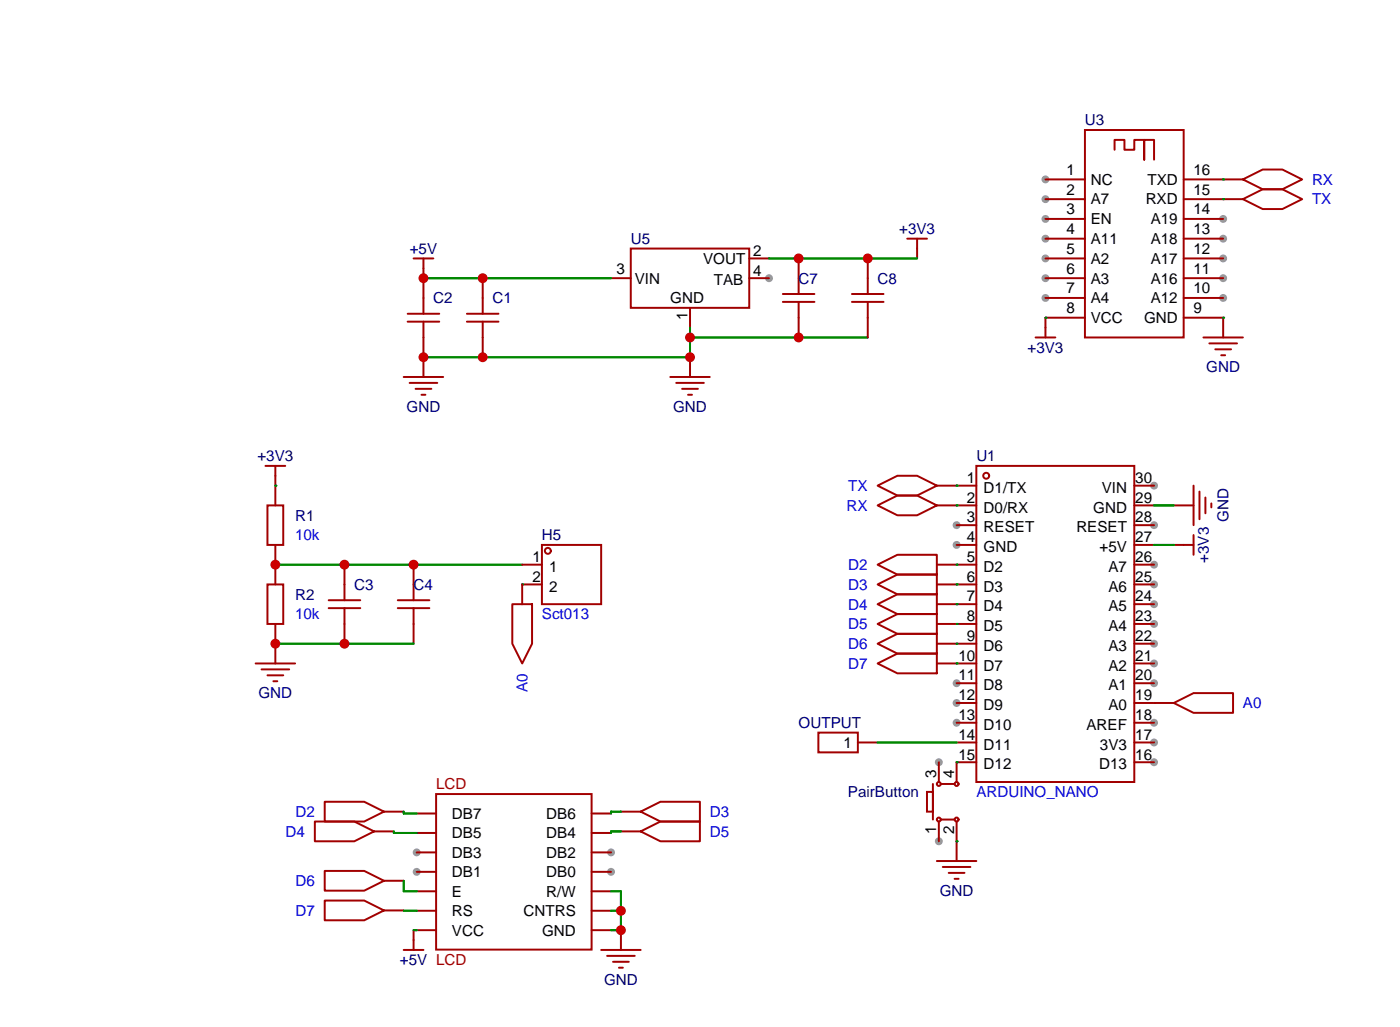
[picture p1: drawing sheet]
<svg xmlns="http://www.w3.org/2000/svg" width="180mm" height="132mm" viewBox="0 0 180 132" stroke-linecap="round" stroke-linejoin="round" font-family="sans-serif">
<g fill="#999">
<circle cx="123" cy="67.5" r=".51"/>
<circle cx="123" cy="70.1" r=".51"/>
<circle cx="123" cy="87.8" r=".51"/>
<circle cx="123" cy="90.4" r=".51"/>
<circle cx="123" cy="92.9" r=".51"/>
<circle cx="148.4" cy="98" r=".51"/>
<circle cx="148.4" cy="95.5" r=".51"/>
<circle cx="148.4" cy="92.9" r=".51"/>
<circle cx="148.4" cy="87.8" r=".51"/>
<circle cx="148.4" cy="85.3" r=".51"/>
<circle cx="148.4" cy="82.8" r=".51"/>
<circle cx="148.4" cy="80.2" r=".51"/>
<circle cx="148.4" cy="77.7" r=".51"/>
<circle cx="148.4" cy="75.1" r=".51"/>
<circle cx="148.4" cy="72.6" r=".51"/>
<circle cx="148.4" cy="67.5" r=".51"/>
<circle cx="148.4" cy="62.4" r=".51"/>
<circle cx="157.3" cy="38.3" r=".51"/>
<circle cx="157.3" cy="35.8" r=".51"/>
<circle cx="157.3" cy="33.2" r=".51"/>
<circle cx="157.3" cy="30.7" r=".51"/>
<circle cx="157.3" cy="28.1" r=".51"/>
<circle cx="134.5" cy="38.3" r=".51"/>
<circle cx="134.5" cy="35.8" r=".51"/>
<circle cx="134.5" cy="33.2" r=".51"/>
<circle cx="134.5" cy="30.7" r=".51"/>
<circle cx="134.5" cy="28.1" r=".51"/>
<circle cx="134.5" cy="25.6" r=".51"/>
<circle cx="134.5" cy="23.1" r=".51"/>
<circle cx="98.9" cy="35.8" r=".51"/>
<circle cx="120.8" cy="98" r=".51"/>
<circle cx="120.8" cy="108.2" r=".51"/>
<circle cx="78.6" cy="112.1" r=".51"/>
<circle cx="53.6" cy="112.1" r=".51"/>
<circle cx="78.6" cy="109.6" r=".51"/>
<circle cx="53.6" cy="109.6" r=".51"/>
</g>
<g fill="none" stroke="#a10000" stroke-width=".25">
<path d="M139.6 16.7h12.7v26.7h-12.7zM143.4 19.3v-1.3h1.2v1.3h1.3v-1.3h1.3v2.5v-2.5h1.2v2.5M53.2 33.2h2.5M54.5 33.2v7.1M62.1 35.8v4.5M78.6 35.8h2.5M81.1 32h15.3v7.6h-15.3zM88.8 39.6v2.5M96.4 35.8h2.5M96.4 33.2h2.5M100.7 37.8h4.1M100.7 38.8h4.1"/>
<path d="M102.7 33.2v4.6M102.7 38.8v4.6M109.6 37.8h4.1M109.6 38.8h4.1M111.6 33.2v4.6M111.6 38.8v4.6M116.7 30.7h2.5M118 30.7v2.5M134.5 38.3h5.1M134.5 35.8h5.1M134.5 33.2h5.1M134.5 30.7h5.1"/>
<path d="M134.5 28.1h5.1M134.5 25.6h5.1M134.5 23.1h5.1M152.3 38.3h5M152.3 35.8h5M152.3 33.2h5M152.3 30.7h5M152.3 28.1h5M152.3 25.6h7.6M152.3 23.1h7.6M159.9 23.1l2.5-1.3h2.6l2.5 1.3-2.5 1.2h-2.6zM159.9 25.6l2.5-1.3h2.6l2.5 1.3-2.5 1.3h-2.6z"/>
<path d="M34.1 59.9h2.6M35.4 59.9v5.1M51.9 48.5h5.1M52.4 40.3h4.1M52.4 41.4h4.1M52.7 49.2h3.5M53.5 50h2M54.2 50.8h.5M54.5 41.4v7.1M60.1 40.3h4M60.1 41.4h4M62.1 41.4v4.5"/>
<path d="M86.2 48.5h5.1M87 49.2h3.5M87.7 50h2.1M88.5 50.8h.5M88.8 45.9v2.6M125.6 59.9h20.3v40.6h-20.3zM133.2 43.4h2.5M139.6 40.8h-5.1v2.6M152.3 40.8h5v2.6M154.8 43.4h5.1M155.6 44.1h3.5M156.3 44.9h2.1"/>
<path d="M157.1 45.7h.5M34.4 65h2v5.1h-2zM34.4 75.1h2v5.1h-2zM35.4 70.1v5M42.3 77.2h4M42.3 78.2h4M44.3 72.6v4.6M44.3 78.2v4.6M51.2 77.2h4M51.2 78.2h4M53.2 72.6v4.6M53.2 78.2v4.6"/>
<path d="M65.9 77.7h2.5v5.1l-1.2 2.5-1.3-2.5zM67.2 72.6h2.5M69.7 70.1h7.6v7.6h-7.6zM69.7 75.1h-2.5v2.6M112.9 65l2.5-1.3h2.6l2.5 1.3-2.5 1.2h-2.6zM112.9 62.4l2.5-1.2h2.6l2.5 1.2-2.5 1.3h-2.6zM112.9 72.6l2.5-1.3h5.1v2.6h-5.1zM112.9 75.1l2.5-1.2h5.1v2.5h-5.1zM112.9 77.7l2.5-1.3h5.1v2.5h-5.1zM120.5 62.4h5.1M120.5 65h5.1M120.5 72.6h5.1"/>
<path d="M120.5 75.1h5.1M120.5 77.7h5.1M123 67.5h2.6M123 70.1h2.6M145.9 62.4h2.5M145.9 65h2.5M145.9 67.5h2.5M145.9 70.1h2.5M145.9 72.6h2.5M145.9 75.1h2.5M145.9 77.7h2.5M151 65h2.5"/>
<path d="M151 70.1h2.5M153.5 62.4v5.1M153.5 68.8v2.5M154.3 63.2v3.6M155.1 64v2M155.8 64.7v.5M32.9 85.3h5.1M33.6 86.1h3.6M34.4 86.8h2M35.2 87.6h.5M35.4 80.2v5.1M105.3 94.2h5v2.5h-5z"/>
<path d="M110.3 95.5h2.6M112.9 80.2l2.5-1.3h5.1v2.6h-5.1zM112.9 82.8l2.5-1.3h5.1v2.5h-5.1zM112.9 85.3l2.5-1.3h5.1v2.6h-5.1zM120.5 80.2h5.1M120.5 82.8h5.1M120.5 85.3h5.1M120.8 98v2.5M123 87.8h2.6M123 90.4h2.6M123 92.9h2.6M123 95.5h2.6"/>
<path d="M125.6 98h-2.6v2.5M145.9 80.2h2.5M145.9 82.8h2.5M145.9 85.3h2.5M145.9 87.8h2.5M145.9 90.4h5.1M145.9 92.9h2.5M145.9 95.5h2.5M145.9 98h2.5M151 90.4l2.5-1.3h5.1v2.5h-5.1zM40.5 105.6h5.1l2.5 1.3-2.5 1.3h-5.1zM41.8 103.1h5l2.6 1.2-2.6 1.3h-5z"/>
<path d="M41.8 115.8h5l2.6 1.2-2.6 1.3h-5zM41.8 112h5l2.6 1.2-2.6 1.3h-5zM48.1 106.9h2.6M49.4 104.3h2.5M49.4 117h2.5M49.4 113.2h2.5M53.2 119.6v2.5M53.6 119.6h2.5M53.6 117.1h2.5M53.6 114.6h2.5M53.6 112.1h2.5M53.6 109.6h2.5"/>
<path d="M53.6 107.1h2.5M53.6 104.6h2.5M56.1 102.1h20v20h-20zM76.1 119.6h2.5M76.1 117.1h2.5M76.1 114.6h2.5M76.1 112.1h2.5M76.1 109.6h2.5M76.1 107.1h2.5M76.1 104.6h2.5M79.9 104.3h2.5M79.9 106.9h2.5"/>
<path d="M79.9 119.6v2.5M82.4 104.3l2.5-1.2h5.1v2.5h-5.1zM82.4 106.9l2.5-1.3h5.1v2.6h-5.1zM119.2 101.8h.8v2.5h-.8zM120 100.8v4.6M120.5 110.7h5.1M120.8 105.6v2.6M121 105.4h1.8M121 100.8h1.8M121.3 111.5h3.5M122 112.2h2.1M122.8 113h.5"/>
<path d="M123 105.6v5.1M51.9 122.1h2.6M77.3 122.1h5.1M78.1 122.9h3.5M78.9 123.6h2M79.6 124.4h.5"/>
<circle cx="70.5" cy="70.8" r=".38"/>
<circle cx="126.9" cy="61.2" r=".38"/>
<circle cx="120.8" cy="105.4" r=".25"/>
<circle cx="120.8" cy="100.8" r=".25"/>
<circle cx="123" cy="105.4" r=".25"/>
<circle cx="123" cy="100.8" r=".25"/>
</g>
<g fill="none" stroke="#008700" stroke-width=".25">
<path d="M54.5 35.8h24.1M98.9 33.2h19.1M157.3 23.1h.1M157.3 25.6h.1M88.8 42.1v3.8h-34.3M88.8 43.4h22.8M134.5 40.8h.1M157.3 40.8h.1M35.4 62.4h.1M35.4 72.6h31.8M67.2 75.1h.1M123 62.4h.1"/>
<path d="M123 65h.1M123 72.6h.1M123 75.1h.1M123 77.7h.1M148.4 70.1h2.6M148.4 65h2.6M35.4 82.8h17.8M112.9 95.5h10.1M123 98h.1M123 80.2h.1M123 82.8h.1M123 85.3h.1"/>
<path d="M148.4 90.4h.1M50.7 106.9v.2h2.9M51.9 117.1h1.7M51.9 113.2v1.4h1.7M51.9 104.3v.3h1.7M53.2 119.6h.4M78.6 117.1h1.3M78.6 114.6h1.3v5h-1.3M79.9 106.9h-1.3v.2M79.9 104.3h-1.3v.3M123 108.2h.1"/>
</g>
<g fill="#c00">
<circle cx="35.4" cy="72.6" r=".63"/>
<circle cx="44.3" cy="72.6" r=".63"/>
<circle cx="53.2" cy="72.6" r=".63"/>
<circle cx="44.3" cy="82.8" r=".63"/>
<circle cx="35.4" cy="82.8" r=".63"/>
<circle cx="54.5" cy="35.8" r=".63"/>
<circle cx="62.1" cy="35.8" r=".63"/>
<circle cx="54.5" cy="45.9" r=".63"/>
<circle cx="62.1" cy="45.9" r=".63"/>
<circle cx="88.8" cy="45.9" r=".63"/>
<circle cx="88.8" cy="43.4" r=".63"/>
<circle cx="102.7" cy="43.4" r=".63"/>
<circle cx="102.7" cy="33.2" r=".63"/>
<circle cx="111.6" cy="33.2" r=".63"/>
<circle cx="79.9" cy="117.1" r=".63"/>
<circle cx="79.9" cy="119.6" r=".63"/>
</g>
<g font-size="2" fill="#000080">
<text x="139.6" y="16.1">U3</text>
<text x="52.7" y="32.6">+5V</text>
<text x="81.1" y="31.4">U5</text>
<text x="115.7" y="30.1">+3V3</text>
<text x="55.7" y="39">C2</text>
<text x="63.4" y="39">C1</text>
<text x="102.7" y="36.4">C7</text>
<text x="112.9" y="36.4">C8</text>
<text x="132.2" y="45.3">+3V3</text>
<text x="155.2" y="47.9">GND</text>
<text x="52.3" y="53">GND</text>
<text x="86.6" y="53">GND</text>
<text x="33.1" y="59.3">+3V3</text>
<text x="125.6" y="59.3">U1</text>
<text x="38" y="66.9">R1</text>
<text x="69.7" y="69.5">H5</text>
<text x="158" y="67.1" transform="rotate(-90 158 67.1)">GND</text>
<text x="38" y="77.1">R2</text>
<text x="45.6" y="75.8">C3</text>
<text x="53.2" y="75.8">C4</text>
<text x="155.5" y="72.4" transform="rotate(-90 155.5 72.4)">+3V3</text>
<text x="33.2" y="89.8">GND</text>
<text x="102.7" y="93.6">OUTPUT</text>
<text x="109.1" y="102.5">PairButton</text>
<text x="120.9" y="115.2">GND</text>
<text x="51.4" y="124.1">+5V LCD</text>
<text x="77.7" y="126.6">GND</text>
</g>
<g font-size="2">
<text x="137.2" y="22.5">1</text>
<text x="140.3" y="23.7">NC</text>
<text x="147.6" y="23.7">TXD</text>
<text x="153.5" y="22.5">16</text>
<text x="137.2" y="27.6">3</text>
<text x="137.2" y="25">2</text>
<text x="140.3" y="28.8">EN</text>
<text x="140.3" y="26.3">A7</text>
<text x="147.4" y="26.3">RXD</text>
<text x="148" y="28.8">A19</text>
<text x="153.5" y="27.6">14</text>
<text x="153.5" y="25">15</text>
<text x="79.3" y="35.2">3</text>
<text x="90.4" y="33.9">VOUT</text>
<text x="96.9" y="32.9">2</text>
<text x="96.9" y="35.4">4</text>
<text x="137.2" y="35.2">6</text>
<text x="137.2" y="32.6">5</text>
<text x="137.2" y="30.1">4</text>
<text x="140.3" y="33.9">A2</text>
<text x="140.3" y="31.4">A11</text>
<text x="148" y="33.9">A17</text>
<text x="148" y="31.4">A18</text>
<text x="153.5" y="35.2">11</text>
<text x="153.5" y="32.6">12</text>
<text x="153.5" y="30.1">13</text>
<text x="81.6" y="36.4">VIN</text>
<text x="86.2" y="39">GND</text>
<text x="88.4" y="41.2" transform="rotate(-90 88.4 41.2)">1</text>
<text x="91.8" y="36.7">TAB</text>
<text x="137.2" y="40.3">8</text>
<text x="137.2" y="37.7">7</text>
<text x="140.3" y="41.5">VCC</text>
<text x="140.3" y="39">A4</text>
<text x="140.3" y="36.4">A3</text>
<text x="147.2" y="41.5">GND</text>
<text x="148" y="39">A12</text>
<text x="148" y="36.4">A16</text>
<text x="153.5" y="40.3">9</text>
<text x="153.5" y="37.7">10</text>
<text x="124.4" y="62.1">1</text>
<text x="124.4" y="64.6">2</text>
<text x="126.5" y="63.4">D1/TX</text>
<text x="126.5" y="65.9">D0/RX</text>
<text x="140.6" y="65.9">GND</text>
<text x="141.7" y="63.4">VIN</text>
<text x="146" y="64.6">29</text>
<text x="146" y="62.1">30</text>
<text x="124.4" y="67.2">3</text>
<text x="124.4" y="69.7">4</text>
<text x="126.5" y="68.4">RESET</text>
<text x="126.5" y="71">GND</text>
<text x="138.5" y="68.4">RESET</text>
<text x="141.4" y="71">+5V</text>
<text x="146" y="69.7">27</text>
<text x="146" y="67.2">28</text>
<text x="68.5" y="72.2">1</text>
<text x="68.5" y="74.8">2</text>
<text x="70.7" y="73.5">1</text>
<text x="70.7" y="76.1">2</text>
<text x="124.4" y="72.2">5</text>
<text x="124.4" y="74.8">6</text>
<text x="124.4" y="77.3">7</text>
<text x="126.5" y="73.5">D2</text>
<text x="126.5" y="76.1">D3</text>
<text x="142.6" y="76.1">A6</text>
<text x="142.6" y="73.5">A7</text>
<text x="146" y="77.3">24</text>
<text x="146" y="74.8">25</text>
<text x="146" y="72.2">26</text>
<text x="124.4" y="79.9">8</text>
<text x="124.4" y="82.4">9</text>
<text x="126.5" y="78.6">D4</text>
<text x="126.5" y="81.1">D5</text>
<text x="126.5" y="83.7">D6</text>
<text x="142.6" y="83.7">A3</text>
<text x="142.6" y="81.1">A4</text>
<text x="142.6" y="78.6">A5</text>
<text x="146" y="82.4">22</text>
<text x="146" y="79.9">23</text>
<text x="123.3" y="84.9">10</text>
<text x="123.3" y="87.5">11</text>
<text x="126.5" y="86.2">D7</text>
<text x="126.5" y="88.8">D8</text>
<text x="142.6" y="88.8">A1</text>
<text x="142.6" y="86.2">A2</text>
<text x="146" y="87.5">20</text>
<text x="146" y="84.9">21</text>
<text x="123.3" y="90">12</text>
<text x="123.3" y="92.6">13</text>
<text x="123.3" y="95.1">14</text>
<text x="126.5" y="91.3">D9</text>
<text x="126.5" y="93.8">D10</text>
<text x="139.8" y="93.8">AREF</text>
<text x="142.6" y="91.3">A0</text>
<text x="146" y="95.1">17</text>
<text x="146" y="92.6">18</text>
<text x="146" y="90">19</text>
<text x="108.5" y="96.1">1</text>
<text x="120.4" y="100" transform="rotate(-90 120.4 100)">3</text>
<text x="122.7" y="100" transform="rotate(-90 122.7 100)">4</text>
<text x="123.3" y="97.6">15</text>
<text x="126.5" y="96.4">D11</text>
<text x="126.5" y="98.9">D12</text>
<text x="141.4" y="98.9">D13</text>
<text x="141.5" y="96.4">3V3</text>
<text x="146" y="97.6">16</text>
<text x="58.1" y="107.8">DB5</text>
<text x="58.1" y="105.3">DB7</text>
<text x="70.3" y="107.8">DB4</text>
<text x="70.3" y="105.3">DB6</text>
<text x="120.4" y="107.2" transform="rotate(-90 120.4 107.2)">1</text>
<text x="122.7" y="107.2" transform="rotate(-90 122.7 107.2)">2</text>
<text x="58.1" y="112.8">DB1</text>
<text x="58.1" y="110.3">DB3</text>
<text x="70.3" y="112.8">DB0</text>
<text x="70.3" y="110.3">DB2</text>
<text x="58.1" y="117.8">RS</text>
<text x="58.1" y="115.3">E</text>
<text x="67.3" y="117.8">CNTRS</text>
<text x="70.3" y="115.3">R/W</text>
<text x="58.1" y="120.3">VCC</text>
<text x="69.7" y="120.3">GND</text>
</g>
<g font-size="2" fill="#00f">
<text x="168.8" y="23.7">RX</text>
<text x="168.8" y="26.3">TX</text>
<text x="108.9" y="65.7">RX</text>
<text x="109.1" y="63.1">TX</text>
<text x="38" y="69.5">10k</text>
<text x="109.1" y="73.3">D2</text>
<text x="109.1" y="75.8">D3</text>
<text x="38" y="79.6">10k</text>
<text x="69.7" y="79.6">Sct013</text>
<text x="109.1" y="78.4">D4</text>
<text x="109.1" y="80.9">D5</text>
<text x="109.1" y="83.4">D6</text>
<text x="67.9" y="89" transform="rotate(-90 67.9 89)">A0</text>
<text x="109.1" y="86">D7</text>
<text x="159.9" y="91.1">A0</text>
<text x="36.7" y="107.6">D4</text>
<text x="38" y="105">D2</text>
<text x="91.3" y="105">D3</text>
<text x="91.3" y="107.6">D5</text>
<text x="125.6" y="102.5">ARDUINO_NANO</text>
<text x="38" y="113.9">D6</text>
<text x="38" y="117.7">D7</text>
</g>
<text font-size="2" fill="#a00000" x="56.1" y="101.5">LCD Индикатор</text>
</svg>
